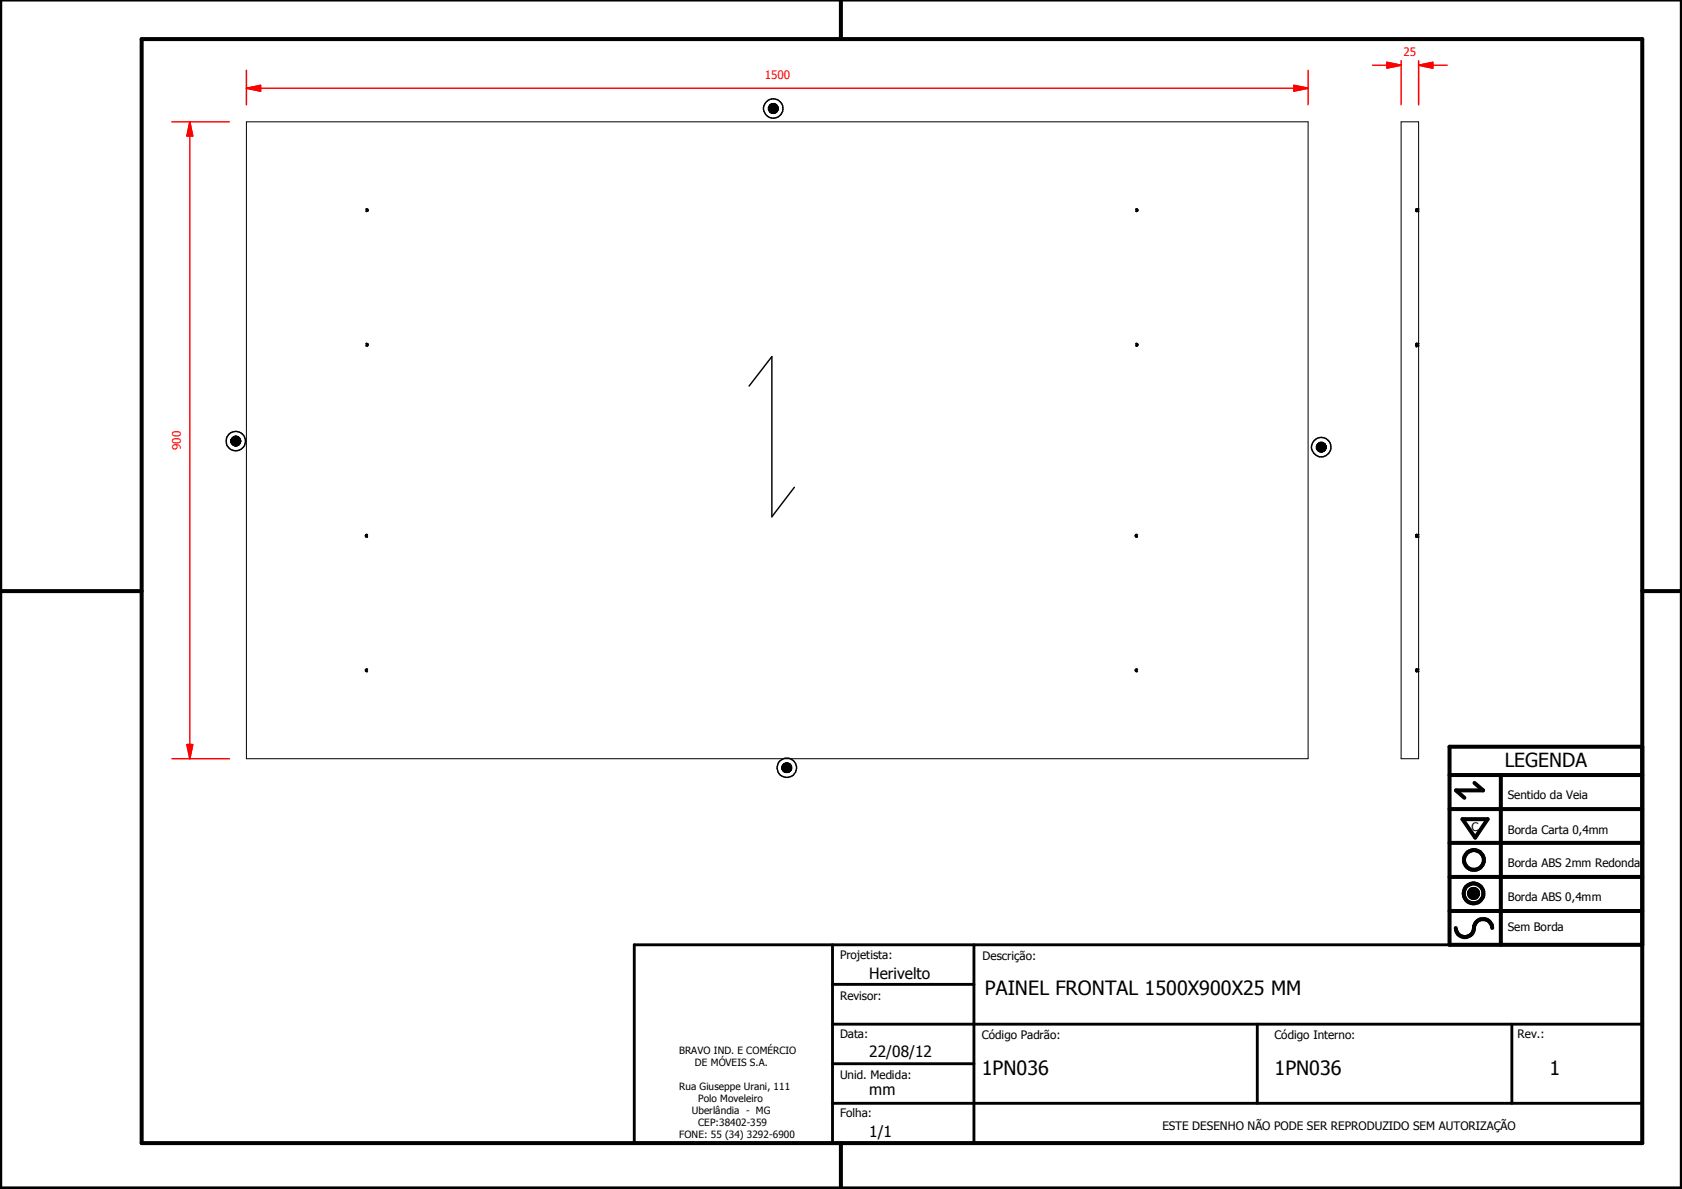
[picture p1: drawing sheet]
<svg xmlns="http://www.w3.org/2000/svg" width="297mm" height="210mm" viewBox="0 0 297 210" stroke-linecap="round" stroke-linejoin="round" font-family="sans-serif">
<g fill="none" stroke="#000" stroke-width=".35">
<path d="M64.7 37h.2v.2l-.2 .1M200.6 37h.3v.1l-.3 .2M250.1 37v.2M250.1 37.2v.1h.2M250.3 36.9h-.2v.1M250.4 37.3h.1M250.4 36.9h.1M64.7 60.7h.2v.3h-.2M200.6 60.7h.3v.2l-.1 .1h-.2M250.1 60.8v.1M250.1 60.9v.1h.2M250.3 60.7h-.2v.1"/>
<path d="M250.4 61h.1M250.4 60.7h.1M64.9 94.4l-.3 .1v.2h.3M200.8 94.4h-.2l-.1 .2 .1 .1h.2M250.1 94.5v.2M250.1 94.7v.1h.2M250.3 94.4h-.2v.1M250.4 94.4h.1M250.4 94.8h.1M64.9 118.2h-.3v.2l.3 .1M200.8 118.2l-.3 .1 .1 .2h.2M250.1 118.3v.1"/>
<path d="M250.1 118.4v.1h.2M250.3 118.2h-.2v.1M250.4 118.2h.1M250.4 118.5h.1"/>
</g>
<g fill="none" stroke="#000" stroke-width=".18">
<path d="M135.7 19v.3zM135.8 18.9v.5zM135.8 18.9l-.1 .4zM135.8 18.8v.7zM135.8 18.8v.6zM135.8 18.8v.8zM135.9 18.7v.9zM135.9 18.7l-.1 .9zM135.9 18.6v1.1zM135.9 18.6v1zM136 18.5v1.3zM136.1 18.5v-.1v1.4z"/>
<path d="M136.1 18.5v1.3zM136.1 18.5l-.1 1.3zM136.1 18.4h.1l-.1 1.5zM136.1 18.4v1.5zM136.2 18.4v1.5zM136.3 18.4l-.1 1.5zM136.4 18.3h.1l-.1 1.7zM136.4 18.3v1.7zM136.4 18.3l-.1 1.6zM136.5 18.3v1.7zM136.5 18.3v1.7h-.1zM136.6 18.3v1.7z"/>
<path d="M136.7 18.3l-.1 1.7zM136.7 18.3v1.7zM136.8 18.4l-.1 1.6zM136.8 18.4v1.5zM136.9 18.4l-.1 1.5zM136.9 18.4v1.5zM137 18.4l-.1 1.5zM137 18.4v1.5zM137.1 18.5l-.1 1.4zM137.1 18.5v1.3zM137.2 18.6l-.1 1.2zM137.2 18.6v1.1z"/>
<path d="M137.2 18.7v1zM137.2 18.7v.9zM137.3 18.8l-.1 .8zM137.3 18.8v.8zM137.3 18.8v.7zM137.4 18.9l-.1 .6zM137.4 18.9v.5zM137.4 19v.4zM137.4 19v.3zM43.5 21.5h187.5v112.4h-187.5zM247.4 21.5h3.1v112.4h-3.1zM40.8 77.7v.4z"/>
<path d="M40.8 77.7v.3zM40.8 77.8v.2zM40.8 77.5h.1l-.1 .7zM40.8 77.5v.7zM40.8 77.5v.6zM40.8 77.6v.5zM40.9 77.5v.8zM41 77.4v1zM41 77.4l-.1 .9zM41 77.3v1.1zM41.1 77.3v-.1v1.3zM41.1 77.3v1.2z"/>
<path d="M41.1 77.2v1.3zM41.2 77.1h.1l-.1 1.5zM41.2 77.1v1.5zM41.2 77.1l-.1 1.4zM41.3 77.1v1.6zM41.4 77.1l.1-.1-.1 1.7zM41.4 77.1l-.1 1.6zM41.5 77h.1l-.1 1.7zM41.5 77v1.7h-.1zM41.6 77v1.7zM41.7 77l-.1 1.7zM41.7 77v1.7z"/>
<path d="M41.8 77l-.1 1.7zM41.8 77v1.7zM41.9 77.1l-.1 1.6zM41.9 77.1v1.6zM42 77.1l-.1 1.6zM42 77.1v1.6zM42.1 77.1l-.1 1.6zM42.1 77.1v1.5zM42.1 77.2v1.4zM42.1 77.2v1.3zM42.2 77.3l-.1 1.2zM42.2 77.3v1.2z"/>
<path d="M42.2 77.3v1.1zM42.3 77.4l-.1 1zM42.3 77.4v1zM42.4 77.5l-.1 .9zM42.4 77.5v.8zM42.4 77.5v.7zM42.5 77.6l-.1 .6zM42.5 77.6v.5zM42.5 77.7v.4zM42.5 77.8v.3zM42.5 77.8v.2zM232.5 78.8v.3z"/>
<path d="M232.5 78.8v.2zM232.5 78.9v.1zM232.5 78.7v.5zM232.5 78.7v.4zM232.6 78.6v.7zM232.6 78.5v.9zM232.6 78.5v.8zM232.7 78.4v1zM232.7 78.4l-.1 1zM232.7 78.4v1.1zM232.7 78.3h.1l-.1 1.2zM232.7 78.3v1.2z"/>
<path d="M232.8 78.3l.1-.1-.1 1.4zM232.8 78.3v1.3zM232.9 78.2l.1-.1-.1 1.6zM232.9 78.2v1.5zM233 78.1v1.6zM233.1 78.1h.1l-.1 1.7zM233.1 78.1v1.7zM233.2 78.1v1.7zM233.2 78.1l-.1 1.7zM233.3 78.1v1.7zM233.4 78.1l-.1 1.7zM233.4 78.1v1.7z"/>
<path d="M233.5 78.1l-.1 1.7zM233.5 78.1v1.7zM233.6 78.1l-.1 1.7zM233.6 78.1v1.7zM233.7 78.1l-.1 1.7zM233.7 78.1v1.6zM233.8 78.2l-.1 1.5zM233.8 78.2v1.5zM233.8 78.3v1.4zM233.8 78.3v1.3zM233.9 78.3l-.1 1.3zM233.9 78.3v1.2z"/>
<path d="M234 78.4l-.1 1.1zM234 78.4v1.1zM234 78.4v1zM234.1 78.5l-.1 .9zM234.1 78.5v.9zM234.1 78.6v.8zM234.1 78.6v.7zM234.1 78.7v.6zM234.1 78.7v.5zM234.1 78.8v.4zM234.1 78.8v.3zM234.2 78.9l-.1 .2z"/>
<path d="M234.2 78.9v.1zM138.1 135.3v.5zM138.1 135.3v.4zM138.1 135.4v.3zM138.1 135.4v.2zM138.1 135.5v.1zM138.2 135.2v.7zM138.2 135.2l-.1 .6zM138.2 135.1v.9zM138.3 135v1.1zM138.3 135l-.1 1zM138.4 134.9h.1l-.1 1.3z"/>
<path d="M138.4 134.9v1.3zM138.4 134.9l-.1 1.2zM138.5 134.9v1.3zM138.5 134.8v1.5zM138.5 134.8v1.4zM138.6 134.8l.1-.1-.1 1.6zM138.6 134.8v1.5zM138.7 134.7h.1l-.1 1.7zM138.7 134.7v1.7zM138.8 134.7v1.7zM138.8 134.7l-.1 1.7zM138.8 134.7h.2l-.2 1.7z"/>
<path d="M139 134.7v1.7h-.2zM139 134.7v1.7zM139 134.7h.1l-.1 1.7zM139.1 134.7v1.7h-.1zM139.1 134.7v1.7zM139.2 134.7l-.1 1.7zM139.2 134.7v1.7zM139.3 134.8l-.1 1.6zM139.3 134.8v1.5zM139.4 134.8l-.1 1.5zM139.4 134.8v1.5zM139.4 134.9v1.4z"/>
<path d="M139.4 134.9v1.3zM139.5 134.9l-.1 1.3zM139.5 134.9v1.3zM139.6 135l-.1 1.2zM139.6 135v1.1zM139.7 135l-.1 1.1zM139.7 135v1.1zM139.7 135.1v1zM139.7 135.1v.9zM139.7 135.2v.8zM139.7 135.2v.7zM139.7 135.3v.6z"/>
<path d="M139.7 135.3v.5zM139.8 135.4l-.1 .4zM139.8 135.4v.3zM139.8 135.5v.2zM139.8 135.5v.1zM259.4 157.6l1.6 .1zM259.4 157.7l1.6 .1zM259.4 157.8l1.6 .1zM259.4 157.9h1.6v.1zM259.4 157.9l1.6 .1h-1.5zM259.4 157.6h1.6zM259.5 158h1.5z"/>
<path d="M259.5 158l1.4 .1zM259.5 157.5l1.5 .1h-1.6zM259.5 157.5l1.5 .1zM259.5 158.1h1.4zM259.5 157.4l1.5 .1h-1.5zM259.5 157.4l1.5 .1zM259.5 158.1l1.4 .1zM259.5 157.3l1.4 .1h-1.4zM259.5 157.3l1.4 .1zM259.6 158.2h1.3zM259.6 158.2h1.2zM259.6 157.2l1.3 .1h-1.4z"/>
<path d="M259.6 157.2l1.3 .1zM259.6 158.2l1.2 .1zM259.6 157.2h1.3zM259.7 158.3h1.1zM259.7 158.3l1 .1zM259.7 157.1l1.1 .1h-1.2zM259.7 157.1l1.1 .1zM259.7 157.1h1.1zM259.8 158.4h.9zM259.8 158.4h.8zM259.8 157.1h1zM259.8 157.1h.9z"/>
<path d="M259.8 158.4l.8 .1zM259.8 157l.9 .1zM259.8 157h.8zM259.9 158.5h.7zM259.9 158.5h.6zM259.9 157h.7zM260 158.5h.5zM260 158.5h.4zM260 157h.6zM260.1 158.5h.3zM260.1 158.5h.2zM260.1 156.9l.4 .1z"/>
<path d="M260.1 156.9h.3zM260.1 156.9h.2z"/>
</g>
<g fill="#000">
<circle cx="250.1" cy="61" r=".18"/>
<circle cx="250.1" cy="60.8" r=".18"/>
<circle cx="250.1" cy="94.7" r=".18"/>
<circle cx="250.1" cy="94.4" r=".18"/>
</g>
<g fill="#000">
<path d="M135.8 18.9l-.1 .4zM135.7 19v.3zM135.8 18.8v.6zM135.8 18.9v.5zM135.8 18.8v.7zM135.9 18.7l-.1 .9zM135.8 18.8v.8zM135.9 18.6v1zM135.9 18.7v.9zM135.9 18.6v1.1zM136.1 18.5l-.1 1.3zM136 18.5v1.3z"/>
<path d="M136.1 18.5v-.1v1.4zM136.1 18.5v1.3zM136.1 18.4h.1l-.1 1.5zM136.1 18.4v1.5zM136.2 18.4v1.5zM136.4 18.3l-.1 1.6zM136.3 18.4l-.1 1.5zM136.4 18.3h.1l-.1 1.7zM136.4 18.3v1.7zM136.5 18.3v1.7zM136.5 18.3v1.7h-.1zM136.6 18.3v1.7z"/>
<path d="M136.7 18.3l-.1 1.7zM136.7 18.3v1.7zM136.8 18.4l-.1 1.6zM136.8 18.4v1.5zM136.9 18.4l-.1 1.5zM136.9 18.4v1.5zM137 18.4l-.1 1.5zM137 18.4v1.5zM137.1 18.5l-.1 1.4zM137.1 18.5v1.3zM137.2 18.6l-.1 1.2zM137.2 18.6v1.1z"/>
<path d="M137.2 18.7v1zM137.2 18.7v.9zM137.3 18.8l-.1 .8zM137.3 18.8v.8zM137.3 18.8v.7zM137.4 18.9l-.1 .6zM137.4 18.9v.5zM137.4 19v.4zM137.4 19v.3zM40.8 77.6v.5zM40.8 77.7v.4zM40.8 77.7v.3z"/>
<path d="M40.8 77.8v.2zM40.8 77.5h.1l-.1 .7zM40.8 77.5v.7zM40.8 77.5v.6zM41 77.4l-.1 .9zM40.9 77.5v.8zM41 77.3v1.1zM41 77.4v1zM41.1 77.3v-.1v1.3zM41.1 77.3v1.2zM41.2 77.1l-.1 1.4zM41.1 77.2v1.3z"/>
<path d="M41.2 77.1h.1l-.1 1.5zM41.2 77.1v1.5zM41.3 77.1v1.6zM41.4 77.1l.1-.1-.1 1.7zM41.4 77.1l-.1 1.6zM41.5 77h.1l-.1 1.7zM41.5 77v1.7h-.1zM41.6 77v1.7zM41.7 77l-.1 1.7zM41.7 77v1.7zM41.8 77l-.1 1.7zM41.8 77v1.7z"/>
<path d="M41.9 77.1l-.1 1.6zM41.9 77.1v1.6zM42 77.1l-.1 1.6zM42 77.1v1.6zM42.1 77.1l-.1 1.6zM42.1 77.1v1.5zM42.1 77.2v1.4zM42.1 77.2v1.3zM42.2 77.3l-.1 1.2zM42.2 77.3v1.2zM42.2 77.3v1.1zM42.3 77.4l-.1 1z"/>
<path d="M42.3 77.4v1zM42.4 77.5l-.1 .9zM42.4 77.5v.8zM42.4 77.5v.7zM42.5 77.6l-.1 .6zM42.5 77.6v.5zM42.5 77.7v.4zM42.5 77.8v.3zM42.5 77.8v.2zM232.5 78.7v.4zM232.5 78.8v.3zM232.5 78.8v.2z"/>
<path d="M232.5 78.9v.1zM232.5 78.7v.5zM232.6 78.5v.8zM232.6 78.6v.7zM232.7 78.4l-.1 1zM232.6 78.5v.9zM232.7 78.4v1zM232.7 78.4v1.1zM232.7 78.3h.1l-.1 1.2zM232.7 78.3v1.2zM232.8 78.3l.1-.1-.1 1.4zM232.8 78.3v1.3z"/>
<path d="M232.9 78.2l.1-.1-.1 1.6zM232.9 78.2v1.5zM233 78.1v1.6zM233.1 78.1h.1l-.1 1.7zM233.1 78.1v1.7zM233.2 78.1v1.7zM233.2 78.1l-.1 1.7zM233.3 78.1v1.7zM233.4 78.1l-.1 1.7zM233.4 78.1v1.7zM233.5 78.1l-.1 1.7zM233.5 78.1v1.7z"/>
<path d="M233.6 78.1l-.1 1.7zM233.6 78.1v1.7zM233.7 78.1l-.1 1.7zM233.7 78.1v1.6zM233.8 78.2l-.1 1.5zM233.8 78.2v1.5zM233.8 78.3v1.4zM233.8 78.3v1.3zM233.9 78.3l-.1 1.3zM233.9 78.3v1.2zM234 78.4l-.1 1.1zM234 78.4v1.1z"/>
<path d="M234 78.4v1zM234.1 78.5l-.1 .9zM234.1 78.5v.9zM234.1 78.6v.8zM234.1 78.6v.7zM234.1 78.7v.6zM234.1 78.7v.5zM234.1 78.8v.4zM234.1 78.8v.3zM234.2 78.9l-.1 .2zM234.2 78.9v.1zM138.2 135.2l-.1 .6z"/>
<path d="M138.1 135.3v.5zM138.1 135.3v.4zM138.1 135.4v.3zM138.1 135.4v.2zM138.1 135.5v.1zM138.2 135.2v.7zM138.3 135l-.1 1zM138.2 135.1v.9zM138.3 135v1.1zM138.4 134.9l-.1 1.2zM138.4 134.9h.1l-.1 1.3zM138.4 134.9v1.3z"/>
<path d="M138.5 134.8v1.4zM138.5 134.9v1.3zM138.5 134.8v1.5zM138.6 134.8l.1-.1-.1 1.6zM138.6 134.8v1.5zM138.7 134.7h.1l-.1 1.7zM138.7 134.7v1.7zM138.8 134.7v1.7zM138.8 134.7l-.1 1.7zM138.8 134.7h.2l-.2 1.7zM139 134.7v1.7h-.2zM139 134.7v1.7z"/>
<path d="M139 134.7h.1l-.1 1.7zM139.1 134.7v1.7h-.1zM139.1 134.7v1.7zM139.2 134.7l-.1 1.7zM139.2 134.7v1.7zM139.3 134.8l-.1 1.6zM139.3 134.8v1.5zM139.4 134.8l-.1 1.5zM139.4 134.8v1.5zM139.4 134.9v1.4zM139.4 134.9v1.3zM139.5 134.9l-.1 1.3z"/>
<path d="M139.5 134.9v1.3zM139.6 135l-.1 1.2zM139.6 135v1.1zM139.7 135l-.1 1.1zM139.7 135v1.1zM139.7 135.1v1zM139.7 135.1v.9zM139.7 135.2v.8zM139.7 135.2v.7zM139.7 135.3v.6zM139.7 135.3v.5zM139.8 135.4l-.1 .4z"/>
<path d="M139.8 135.4v.3zM139.8 135.5v.2zM139.8 135.5v.1zM259.4 157.6h1.6zM259.5 157.5l1.5 .1h-1.6zM259.5 157.5l1.5 .1zM259.5 157.4l1.5 .1h-1.5zM259.5 157.4l1.5 .1zM259.5 157.3l1.4 .1h-1.4zM259.5 157.3l1.4 .1zM259.6 157.2l1.3 .1h-1.4zM259.6 157.2l1.3 .1z"/>
<path d="M259.6 157.2h1.3zM259.7 157.1l1.1 .1h-1.2zM259.7 157.1l1.1 .1zM259.7 157.1h1.1zM259.8 157.1h1zM259.8 157.1h.9zM259.8 157l.9 .1zM259.8 157h.8zM259.9 157h.7zM260 157h.6zM260.1 156.9l.4 .1zM260.1 156.9h.3z"/>
<path d="M260.1 156.9h.2zM260.1 158.5h.2zM260 158.5h.4zM260.1 158.5h.3zM259.9 158.5h.6zM260 158.5h.5zM259.8 158.4l.8 .1zM259.9 158.5h.7zM259.8 158.4h.8zM259.7 158.3l1 .1zM259.8 158.4h.9zM259.6 158.2l1.2 .1z"/>
<path d="M259.7 158.3h1.1zM259.6 158.2h1.2zM259.5 158.1l1.4 .1zM259.6 158.2h1.3zM259.5 158l1.4 .1zM259.5 158.1h1.4zM259.4 157.9l1.6 .1h-1.5zM259.5 158h1.5zM259.4 157.6l1.6 .1zM259.4 157.7l1.6 .1zM259.4 157.8l1.6 .1zM259.4 157.9h1.6v.1z"/>
</g>
<g fill="none" stroke="#000" stroke-width=".71">
<path d="M148.5 0v6.9M297 -.1v209.9h-297v-209.9M25 6.9h265v194.9h-265zM0 104.4h25M290 104.4h7M256 136.8h34M260.4 138.2l1.5 1.3h-4.8l1.5 1.3M265 136.8v30M290 131.8h-34v35h34M256 154.8h34M256 148.8h34M256 142.8h34"/>
<path d="M258.3 144.6h4.4l-2.2 3.3zM256 160.8h34M257.1 163.8a1.62 1.62 0 0 0 1.8 1.6 1.62 1.62 0 0 0 1.4-1.9 1.63 1.63 0 0 1 1.7-1.2 1.63 1.63 0 0 1 1.5 1.5M148.5 201.8v8"/>
<circle cx="260.2" cy="157.7" r="1.76"/>
<circle cx="260.2" cy="157.7" r=".82"/>
<circle cx="260.3" cy="151.8" r="1.76"/>
</g>
<path d="M112 166.8h178v35h-178zM147 173.8h25M147 166.8v35M172 166.8v35M147 194.8h143M147 180.8h143M147 187.8h25M222 180.8v14M267 180.8v14" fill="none" stroke="#000" stroke-width=".51"/>
<path d="M43.5 15.6h2.5" fill="none" stroke="#f00" stroke-width=".25"/>
<path d="M43.5 15.6l2.5-.5v1z" fill="#f00"/>
<path d="M43.5 15.6l2.5-.5v1zM228.5 15.6h2.5" fill="none" stroke="#f00" stroke-width=".25"/>
<path d="M228.5 15.1l2.5 .5-2.5 .5z" fill="#f00"/>
<path d="M43.5 12.4v6.1M46 15.6h182.5M228.5 15.1l2.5 .5-2.5 .5zM231 12.4v6.1M33.5 131.4v2.5" fill="none" stroke="#f00" stroke-width=".25"/>
<path d="M33 131.4h1l-.5 2.5z" fill="#f00"/>
<path d="M33.5 21.5v2.5M33 131.4h1l-.5 2.5z" fill="none" stroke="#f00" stroke-width=".25"/>
<path d="M33.5 21.5l.5 2.5h-1z" fill="#f00"/>
<path d="M250.5 11.5h2.5M30.3 21.5h10.2M33.5 21.5l.5 2.5h-1zM33.5 24v107.4M30.3 133.9h10.2" fill="none" stroke="#f00" stroke-width=".25"/>
<path d="M250.5 11.5l2.5-.5v1z" fill="#f00"/>
<path d="M244.9 11.5h2.5M250.5 11.5l2.5-.5v1z" fill="none" stroke="#f00" stroke-width=".25"/>
<path d="M244.9 11l2.5 .5-2.5 .5z" fill="#f00"/>
<path d="M242.4 11.5h2.5M244.9 11l2.5 .5-2.5 .5zM247.4 10.7v7.8M250.5 10.7v7.8M253 11.5h2.6" fill="none" stroke="#f00" stroke-width=".25"/>
<g fill="none" stroke="#000" stroke-width=".25">
<path d="M132.3 68.2l4-5.3v28.3l4-5.2"/>
<circle cx="136.6" cy="19.1" r=".84"/>
<circle cx="136.6" cy="19.1" r="1.71"/>
<circle cx="41.6" cy="77.9" r="1.72"/>
<circle cx="41.7" cy="77.8" r=".84"/>
<circle cx="233.3" cy="78.9" r=".85"/>
<circle cx="233.3" cy="78.9" r="1.7"/>
<circle cx="138.9" cy="135.5" r=".84"/>
<circle cx="139" cy="135.6" r="1.72"/>
</g>
<g font-size="3.5">
<text x="173.9" y="175.7">PAINEL FRONTAL 1500X900X25 MM</text>
<text x="173.4" y="189.7">1PN036</text>
<text x="225.1" y="189.7">1PN036</text>
<text x="273.6" y="189.7">1</text>
</g>
<text font-size="3.4" x="265.7" y="135.4">LEGENDA</text>
<g font-size="2.7">
<text x="153.5" y="172.8">Herivelto</text>
<text x="153.5" y="186.6">22/08/12</text>
<text x="153.5" y="193.4">mm</text>
<text x="153.5" y="200.8">1/1</text>
</g>
<g font-size="2.1" fill="#f00">
<text x="247.9" y="9.9">25</text>
<text x="135" y="14">1500</text>
<text x="31.9" y="79.4" transform="rotate(-90 31.9 79.4)">900</text>
</g>
<g font-size="2.1">
<text x="266.3" y="141.1">Sentido da Veia</text>
<text x="259.8" y="146.7">C</text>
<text x="266.3" y="147.2">Borda Carta 0,4mm</text>
<text x="266.3" y="153.1">Borda ABS 2mm Redonda</text>
<text x="266.3" y="159">Borda ABS 0,4mm</text>
<text x="266.3" y="164.4">Sem Borda</text>
<text x="148.4" y="169.3">Projetista:</text>
<text x="173.5" y="169.5">Descrição:</text>
<text x="148.4" y="176.6">Revisor:</text>
<text x="148.4" y="183.2">Data:</text>
<text x="173.4" y="183.3">Código Padrão:</text>
<text x="225.1" y="183.3">Código Interno:</text>
<text x="268" y="183.2">Rev.:</text>
<text x="148.4" y="190.5">Unid. Medida:</text>
<text x="148.4" y="197.2">Folha:</text>
<text x="205.3" y="199.5">ESTE DESENHO NÃO PODE SER REPRODUZIDO SEM AUTORIZAÇÃO</text>
</g>
<g font-size="1.8">
<text x="119.9" y="186">BRAVO IND. E COMÉRCIO</text>
<text x="122.7" y="188.1">DE MÓVEIS S.A.</text>
<text x="119.9" y="192.4">Rua Giuseppe Urani, 111</text>
<text x="122.2" y="196.7">Uberlândia - MG</text>
<text x="123.3" y="194.6">Polo Moveleiro</text>
<text x="119.9" y="201">FONE: 55 (34) 3292-6900</text>
<text x="123.3" y="198.8">CEP:38402-359</text>
</g>
</svg>
